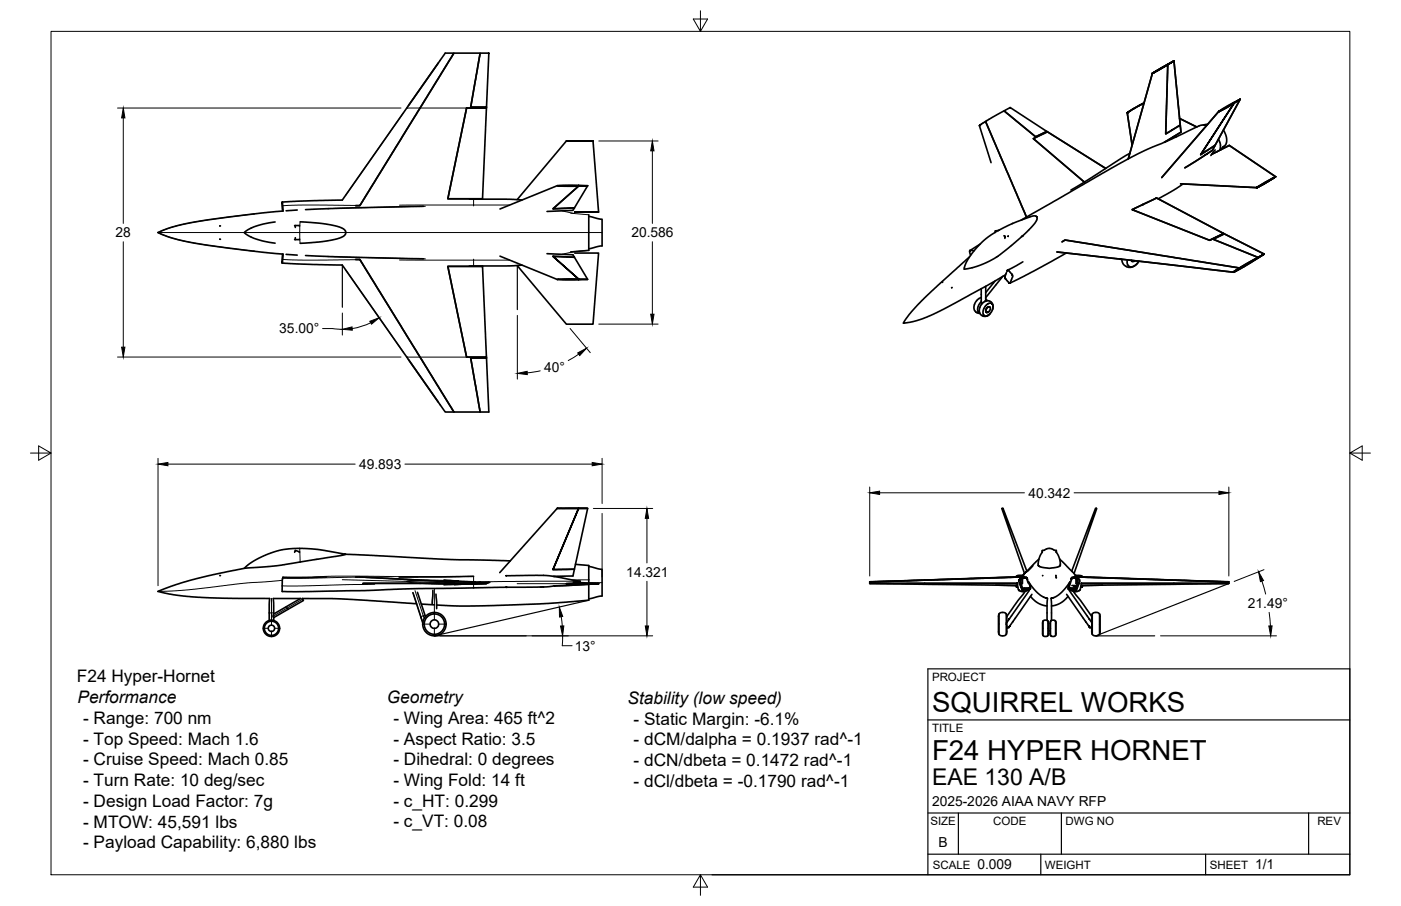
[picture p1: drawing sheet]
<svg xmlns="http://www.w3.org/2000/svg" width="432mm" height="279mm" viewBox="0 0 432 279" stroke-linecap="round" stroke-linejoin="round" font-family="sans-serif">
<!-- layer: Visible -->
<g fill="none" stroke="#000" stroke-width=".51">
<path d="M135.1 19.4l-9.2 13.2M148 16.4h2.7l-.8 16.6h-4.8zM359.7 19.9l2.1-1.1zM361.8 18.8l1.9 19.8-4.4 2.7 .6-21.3-4.7 2.6 4.7-2.6-.6 21.3 4.4-2.7 .3 2.2-5.1 3.1 5.1-3.1-2.2-22-6.6 3.8 6.6-3.8-6.6 3.8-7.5 26.4 7.5-26.4M143.8 33.3h6.1l-1.2 28h-10.7zM143.8 33.3h6.1v-.3h-4.8l2.9-16.6h-7.5a1.06 1.06 0 0 0-1.1 .8l-28.5 46.2h-1.3h1.3l.3-.4 28.7-46.6h-2.7l-31.7 45.3-18.5 .6M143.8 33.3l-5.8 28 10.7 .1M309.5 34.2l1.9-1 11.2 7.3-3.4 1.7zM347.8 34.5l-.4 .3M352 32.1l-4.1 2.4M352.3 31.9l-.2 .1M352.6 31.8l-5.2 3 1.5 10-1.5-10 5.2-3"/>
<path d="M363.6 36.5l5.3 2.7M371.9 38.7l-1.1-.2-1.2 .3-8.3 4-10.8 4.8-8 4.3-27.8 16M372.3 38.3l-1.5 .2M375.6 34.4l6.6-3.8-7.7 14.2M375.7 34.3l4-2.4 .5-.2 .1 .1-4.7 2.6zM380.2 31.7l2-1.1-1.9 1.2zM380.3 31.8l-10.2 15.9 4.4-2.9-.8 1.6-8.5 5.4 8.5-5.4 .8-1.6-4.4 2.9zM171.8 57.3l-17.7 7.2M174.6 43.5l-15.2 18.1M178.3 57.2l2.8 .1-2.8 .1zM181.1 57.3l-4.1 6.8-6.6 .3 7.9-7v-.2l-1.6-.1-5 .2 6.6 .1-7.9 7 6.6-.3-.4 .8-8 .3M182.8 43.5h-8.2h8.2l1.7 21.9h-7.4h7.4"/>
<path d="M322.8 40.6l18 11.3-18-11.3-4.3 2.2 15.7 13.3 .3-.1-.3 .1-15.7-13.3 4.3-2.2-.2-.1-3.4 1.7-9.7-8-5.3 2.9a.63 .63 0 0 0-.4 .6 .63 .63 0 0 0 .3 .6l12.3 28.6-12.6-29.5-1.9 1.4 3.6 11.4M348.2 47.3l-18.1 11.3M362.5 42.2l-1.1 .1M364.6 56.7l-2.9 2-4.7 2.6M373.4 47.6l5.5-2.7zM374.5 44.8l7.7-14.2-3.8 2.4-2.8 1.4-17.5 20.4M374.5 46.2l-1.3 1.8M375.5 42.9l.7 1.7-.3 1.7M377.1 40.1l.8 1.9 .2 1.8-.5 1-1.4 1.4M378.9 44.9l14.3 9.6-5.8 3.4 5.8-3.4M378.9 44.9l14.3 9.6M393.2 54.5l-5.8 3.4 5.8-3.4-5.8 3.4-23.5-1.2"/>
<path d="M67.8 73.7l.1 .1M67.9 69.7h-.1M84.8 68.5a16.8 16.8 0 0 0-9.5 3.2 2.83 2.83 0 0 0 2.1 1.4 25.3 25.3 0 0 0 7.4 1.9M87 62.8v-.5l.2 2.8-12.2 1.3-14.5 2-7.4 1.6-4.4 1.7 4.4 1.7 7.4 1.7 14.5 2 12.2 1.3-.2 2.7v-.5M87 62.8l.1 2.3M87 62.8h.1M87.1 78.4l-.1 2.2M88.2 78.4l3.4 .3M90.8 69.6h.2v.5M91 69.6l1.3 .1M91 73.3v.6h-.2M91.6 64.8l-3.4 .2"/>
<path d="M92.3 73.8l-1.3 .1M92.5 68.4l5.6 .4 4.6 .7 2.7 .8 .9 .7 .3 .5-.2 .8-.5 .6-2.7 .9-4.7 .8-6 .4M94.2 78.8l36.3 1M130.5 63.6l-36.3 1M144.6 61.4h11.7l4.6 .3M154.1 79l17.7 7.2M168.6 78.2l8 .4 .4 .7-6.6-.2 7.9 6.9-7.9-6.9 6.6 .2 4.1 6.9M177.1 78h7.4l-1.7 22h-8.2l-15.2-18.1M181.5 66.2v11l-5.6 .5M181.5 66.7l4.1 .9v8.2l-4.1 .9M298.8 79.3l-14.9 13.6-3.5 3.9-2 2.9 4.5-.9 5.6-2.3 14.9-8 6.5-3.8M300.2 77.3h-1.3l.2 1.5"/>
<path d="M302 75.3l-3 2M307.2 71.4l-.4-.2-.2 .5M307.5 71.2l4.5-2.3 5.6-2.1 1.4-.2 .6 .4v.7l-.6 1.1-2.7 2.9-8.7 7.3-5.2 2.7-2.8 .9-2.4 .4 .2-1.1 .7-1.6 2.5-3.4 3.1-3.2 3.2-2.2M307.7 71.1h.1M307.7 71.1l-.9 .1M309.4 72.7l.4 .2-.1 .6M310.7 72.7v.2M312.1 68.9l-.1 .1M325.8 77.7l54.3 6.2M327.3 74.6l1-.6 53 8.5a.42 .42 0 0 1 .5 0 .42 .42 0 0 1 .1 .6l-1.8 .8 1.9-1.3-53.7-8.6zM328.6 78l-10.2 5.7-7.1 3.6M345.1 79.9h.4"/>
<path d="M345.8 80l.4 1.5 1.5 .9 1.7-.2 1.2-1.1M348.9 64.6l7.5-3.6 20.7 11-4.3 2.1zM348.9 64.6l7.6-3.5 20.6 10.9-4.3 2.1zM372.8 74.1l4.3-2.1 .2 .1-3.4 1.7 13.8 5.6-.9 .7-4.8 2.9v-.4l5.7-3.2M377.1 72l12.5 6.4-5.3 3.3-4.2 2.2 3.8-2.4 5.7-3.1-9.5 5.5M387.7 79.4l1.9-1-1.9 1.2zM389.6 78.4l-12.3-6.3-3.4 1.7 13.8 5.6M87 80.6h.1M87 81.1l18.5 .6 31.7 45.4h2.7l-28.7-46.6-.3-.5h-1.3h1.3l.3 .5 28.7 46.6h8.1l-2.9-16.7h4.8v-.3h-6.1l-5.8-28 10.7-.1M138 82.1h10.7l1.2 28h-6.1zM160.9 81.8l-4.6 .2h-11.7M171.7 86.2l6.6-.2v.3h-1.6z"/>
<path d="M178.3 86l2.8 .2-2.8 .1zM290.6 87l-.2 .1M293.5 88.6l-.2 .1M302.4 89l.1 4.9M302.4 91.8l-.6 .2-.9 .8-.7 1.7v.9l.4 .7 .7 .4 .7 .1M302.5 93l-.7 .9-.5 1.2 .1 .9 .5 .5M303.8 92.8l-.8 .5-.8 1-.4 1.2 .1 1 .6 .7 .8 .4 .9-.1 1-.8M303.8 92.6l.3 .2M303.8 88.3v4.5M303.8 92.8l.8-.1 .8 .4 .5 .6 .2 .8M303.8 92.2l.4 .5M303.9 94.1l.8-.5 .8-.1 .5 .5v.9l-.8 1.8-.9 .7-.7 .1-.5-.4-.1-1 .2-.9z"/>
<path d="M304.2 95l.7-.4 .3 .4-.3 .9-.5 .5-.5-.3zM305 94.7h-.5l-.6 .6-.1 .7 .3 .4M306.1 94.5l-.2 1M306.7 86.7l-2.9 3.5M309.1 85.2l-5.3 6.6M310.3 83.7l.2-.4 .3 .1 1.3 1.6-.8 2.3-.4-.1-1.2-1.6 .5-1.5M315.3 80.8l-4.7 2.5M347.4 80.1l.1 1.5 .9 .7 1.4-.4 1.2-1.3M348.7 80.3l.3 .3M348.7 80.3l.4 .4 .7-.3M125.9 110.9l9.2 13.1M145.1 110.4h4.8l.8 16.7h-2.7z"/>
<path d="M171.7 156.8l6.6-.1zM171.7 156.8l-17.7 19.8M178.3 156.7l2.8 .1zM181.1 156.8l-4.1 18.7-6.6 .1 7.9-18.8-7.9 18.8 6.6-.1-.4 2.1-6.1 .1M67.9 177.5h-.1M75.3 175.3l1.7-1.5 2.9-1.8 4.2-1.7 3.3-.8 3.9-.4 4.6 .1 3.5 .5 7.2 1.2-20 3.4-10.6 .9-4 .7-13.6 3.1-5.8 1.8-3.9 1.6 5 1.1 7.4 .7 7.9 .3 14.1 .1-.1 6.7M92.3 170.2l-1.3-.5-.2 .6M92.3 170.2l-.1 .1M100.7 177.9l-13.5 .1-.2 4.4 25.3-.3 17-.6 38.2-.5M106.6 170.9l32.6 1.7 18.1 .4M109.6 178l30.3 1.5zM129.5 179.9h-17.6"/>
<path d="M136.8 178.9l4.5 .3M137.2 179.7l2.7-.2v.4zM138.5 179.1l8.1 .4M139.9 179.7v.2h-10.4M141.3 179.2l-1.3-.1 1.3 .1M146 177.7l-23 .2M148 179.5v.2l2.7-.1-.8 .3-4.8 .2 2.8-.4-2.8 .4 4.8-.2M148 179.5l2.7 .1M148 179.5v.2l-5.1 .2h-13.4M148 179.5l-6.4-.1-1.7 .1v.2M149.9 179.9l-9.9 .3M156 177.5h12.3l10.5 1.7"/>
<path d="M174.6 180l4.3-.2 3.9 .2-4.9 .2zM176.7 179.5l7.8 .5M177.4 174l4.1 .4v5.4M178.8 179.3l-2 .2M181.5 174.7l4.1 .9v8.2l-4.1 .9M268.1 179.4l16.9-.5zM268.1 179.9l45.2 .6M285 179.9h28.5M285 179.9h-16.9M285 178.9l-16.7 .6h-.2v.4M314.2 179.9l.1 .1M314.3 177.5h-.8h1.4"/>
<path d="M314.3 179.6v.3v-.3M315 178.4l-.7 .2M315 178.4l1-.3 .4 .3M315.1 178.4v1.5h-.4M315.1 178l-30.1 .9M315.3 177.5h-.4h.4M315.3 177.4l-1.8 .1-.4 .4M315.6 177.8l-30.6 1.1M315.8 178.2l-1 .3-.2 .4 .5 2.5 .6 .3 1.6-.5M315.8 177.9h-.5M316.2 178.2l-.5 .1M316.4 178.4l.5 1.4"/>
<path d="M316.5 176.1l-7.4-19.4-.2 .1 6.9 20.1M316.8 178.8l-.3-.6-.5-.2-1.6 .6-.4 .3 1.2 3.4 .5 .1 1.8-.8 .1-.5-.7-1.8M317 179.4l1.5 2.1 1.5 1.5 1.5 1.1 1.3 .4-.1 6.8 .4 .8-.1 3.9M317.3 179.8l.2 1M318.3 174.5l-1.7 1.8M320.2 172.4l-4.2 4.2-.8 1.1 1.3-1.6M321.2 170.3l-1 2-.2 2 .8 .6 2.5 .4 2.5-.4 1-.6-.2-2-1-2M321.2 170.3l.1-.6 1.9-.6 2.3 .6 .1 .6M321.2 169.9v.4M321.4 177.5h-.1M325.4 177.5l.1 .6M325.6 169.9v.4"/>
<path d="M325.6 178v.2M326.6 172.4l4.2 4.2 .8 1.1M329.5 179.8l-.2 1M329.8 179.4l-1.5 2.1-1.5 1.5-1.5 1.1-1.3 .4 .1 6.8-.4 .8 .1 3.9M330 178.8l.4-.7 .4-.1 1.6 .6 .4 .3-1.2 3.4-.5 .1-1.9-.8v-.5l.6-1.8M330.3 176.1l7.4-19.4 .2 .1-6.9 20.1M330.6 178.2l.5 .1M330.6 178.2h.3M331 178.2l1 .3 .2 .4-.5 2.5-.6 .3-1.6-.5M331 177.9h.5M331.2 177.8l47.5 1.6-47-1.5 47 1.6v.4h-16.9M331.4 177.4l1.8 .1 .5 .4"/>
<path d="M331.7 178.4v1.5M331.7 179.9h.3M331.7 178.4l-.7-.3-.6 .2-.9 3.2M331.7 178.4l.8 .2M331.8 177.5h-.3h.4M332.5 179.6v.3v-.3M332.5 179.9h.1M333.3 179.7l-.3 2-.4 .5-1.2 .3-1.9-.7M361.8 179.9h-28.5M361.8 179.9h16.9l-45.2 .6M81.2 193.8h.3M83.7 191.2v.4a2.49 2.49 0 0 1 2.3 2.2h.2"/>
<path d="M83.7 191.6a2.27 2.27 0 0 0-2.2 2.2 2.27 2.27 0 0 0 2.2 2.3v.2M83.7 191.2a2.49 2.49 0 0 1 2.5 2.6M83.7 191.2a2.51 2.51 0 0 0-2.6 2.5 2.51 2.51 0 0 0 2.5 2.6 2.51 2.51 0 0 0 2.6-2.5M84.3 189.4l8.3-4.8h-8.4l.1 4.8-.1 .7 .1 .4M84.3 190.5v.8M85.9 193.8a2.2 2.2 0 0 1-2.2 2.2M127.3 182.8l3 9.3M128.4 186.2l-23.5-1.5-11.8-.1 .4 .6-9.2 5.3M128.7 182.7l2.4 7.5M129.9 186.3l4 .2M130.3 192.5h.4a3.2 3.2 0 0 0 3.2 3.1v.5M130.3 192.5a3.6 3.6 0 0 0 3.6 3.6 3.6 3.6 0 0 0 3.6-3.6"/>
<path d="M130.3 192.5a3.6 3.6 0 0 1 3.6-3.6 3.6 3.6 0 0 1 3.6 3.6M133.4 182.1l-.2 4.3M133.9 188.9v.4a3.2 3.2 0 0 0-3.2 3.2M133.9 189.3a3.2 3.2 0 0 1 3.1 3.2M134.4 183.2l.2 3.4M134.6 186.6v1.1M137.5 192.5h-.5a3.2 3.2 0 0 1-3.1 3.1M140 180.2l-3.2 .1M145.9 180l-5.9 .2M167.5 181h-1M170.8 180.7l-3.3 .3M171 180.7h-.1"/>
<path d="M174.6 180l3.5 .2 4.7-.2M181.5 180.2v4.5a.61 .61 0 0 1-.9 .5l-11.7 .9-16.2 .6-11.2 .2-6.9-.3M182.8 180h1.7zM184.5 180l-13.6 .7M306.9 180.4l6.2 .2M307.9 189.3v6.3M310.2 189.3l.1 .8M313.1 180.5l.2 .5 .4 .1M313.6 180.3l-.1-.6 .1 .6M313.6 180.3l.2 1.5 .7 .5 1 .2 1.8-.7M314.9 181.6h.3M314.9 181.1h-.2h.2"/>
<path d="M315.1 181.3h1.7M315.7 181.9l-.7 .2M316.1 182.3l-5.8 7.8v1.9M316.5 181.5l-1.2 .1M317.2 181.6l-1.1 .3M317.2 182.1l-7 9.9 .1 3.2-.2 .5-.6 .4-1-.1-.6-.4v-6.3l.8-.4h.8l.7 .4v6.3M317.2 181.4l-.3 .2h-1M317.3 181.2h.1M317.3 180.3h.1M317.6 183.9l2.4 2.1 2.7 .9M318.1 183.3l-7.2 10.3-.6-.2M321.4 191.6v4.4"/>
<path d="M322.7 191.3l-.7-.1-.6 .4v4.4l.5 .3h.7l.4-.3v-4.4M323.1 194.5h.6M324.1 191.3h.8l.5 .4v4.3M325.4 191.6v4.4l-.6 .3h-.6l-.4-.3v-4.4M328.7 183.3l7.2 10.3 .6-.2M329.2 183.9l-2.4 2.1-2.7 .9M329.5 180.3h.1M329.6 182.1l6.9 9.9v3.2l.2 .5 .6 .4 1-.1 .6-.4v-6.3l-.8-.4h-.8l-.7 .4v6.3M329.9 181.3l1.7 .2M330.1 181.8l-.6-.3 .4 .3 1.9 .3M330.3 181.5l1.1 .1M330.7 182.3l5.8 7.8v1.9"/>
<path d="M330.9 181h.9M331 180.8h1.1M331.9 180.6h.1M331.9 181.5h.1M332.3 180.6h-1.9M333.7 180.5l-.2 .5-.4 .1M336.6 189.3l-.1 .8M338.9 189.3v6.3M339.9 180.4l-6.2 .2"/>
<circle cx="83.7" cy="193.8" r=".98"/>
<circle cx="133.9" cy="192.5" r="1.32"/>
</g>
<!-- layer: Visible Narrow -->
<g fill="none" stroke="#000" stroke-width=".31">
<path d="M124.4 34.7l-17.9 25.6M125.4 33.3h18.4M125.4 33.3h.1M48.7 71.7l3.9 1.6 5.5 1.3 8.7 1.4 11.5 1.5M78.3 66l-11.5 1.4-8.7 1.4-5.5 1.4-3.9 1.5M87.1 78.6h.1M87.1 80l6.1 .2 16.3-.1M87.2 64.8h-.1M92.5 68.4l-.1 2.6a.59 .59 0 0 1-.2 .7 .59 .59 0 0 1-.7 0h-42.8M101.1 79.1l30 .7M109.5 63.4l-16.3-.2-6.1 .3M131.1 63.6l-30 .7"/>
<path d="M146 61.4v1.8l-22.9 .1M146 79.9v.3M157.1 63.2h-11.1v.3M173.3 65l3.7 .8M175.9 65.7l5.6 .5M177 77.6l-3.7 .8M181.5 77.2l-5.6 .5M185.6 71.7h-93.2l.1 3.3M106.5 83.2l17.9 25.5M123.1 80.2h22.9M146 80.2v1.8M157.1 80.2h-11.1"/>
<path d="M125.4 110.1h18.4M125.4 110.1h.1M87 179l-11.8 .9-17 2-9.5 .5M92.4 169.1l.1 4.2M105.5 178.8l19.9 .5 1.8-.3 4.2-.1 7.1 .2M109.5 178l-22.4 .3M123.1 177.9l22.9-.2v1.8M128.8 177.9l-25.4-.2-7.2 .3M150.7 179.6l-13.5 .1-11.8-.4 2.3 .4 5.4 .4h10.7M178.9 179.2l-31.7 .3M181.5 178.8h-5.2M181.5 179.7h4.1"/>
<path d="M81.5 193.8h1.2M83 189h.7v2.2M83.7 184.5v4.5h.6M83.7 191.6v1.2M83.7 194.7v1.3M84.6 193.8h1.3M88.8 187.9l-.3-.4-4.3 2.5M93.3 184.8l-4.8 2.7-.2-.4M115.5 180.2l-28.5 .5M127.3 182.7l2.5 7.8M127.9 182.1l2.6 7.8 .6 .1M130.7 190.8l-.2-.9-.7 .3 .5 1.8"/>
<path d="M130.7 192.5h1.9M133.9 181.6v7.3M133.9 193.8v1.8M133.9 189.3v1.9M135.2 192.5h1.8M146 180v1.3M159.4 180h23.4"/>
</g>
<!-- layer: Visible -->
<g fill="#000">
<circle cx="301.9" cy="38.8" r=".25"/>
<circle cx="347.4" cy="34.8" r=".25"/>
<circle cx="150.7" cy="179.6" r=".25"/>
<circle cx="156" cy="181.1" r=".25"/>
</g>
<!-- layer: Border -->
<path d="M15.7 9.7h400.3v260.1h-400.3zM215.9 3.3v6.4l-2.2-3.8h4.4l-2.2 3.8M9.4 139.7h6.3l-3.8-2.2v4.4l3.8-2.2M416 139.7l3.8 2.2v-4.4l-3.8 2.2h6.4M215.9 269.8l2.2 3.8h-4.4l2.2-3.8v6.3" fill="none" stroke="#000" stroke-width=".31"/>
<!-- layer: Sketch1 -->
<path d="M378.7 180l-40.9 16.1h18.1" fill="none" stroke="#000" stroke-width=".36"/>
<!-- layer: FD_Dimensions -->
<g fill="none" stroke="#000" stroke-width=".31">
<path d="M36.2 33.3h87.4M38 36.4v32.5M184.6 43.5h18.2M201.1 46.5v22.4M38 74.5v32.6M201.1 74.5v22.4M105.5 96.5v6.8M114.3 99.5l-2.8 1.1-2.9 .7M159.4 97.3v19.6M184.6 99.9h18.2M36.2 110.1h87.4M99.4 101.3l6.1 .3"/>
<path d="M166.5 114.4l-4 .6M175.7 101.3l6.2 7.5M178.4 109.2l-3.3 2M48.7 141.4v39.2M51.8 143.1h57.7M124.8 143.1h57.7M182.9 156.8h18.3M185.6 141.4v13.9M185.6 158.3v19.6M199.4 159.9v13.7M268.1 150.2v27.4M271.1 152h44.6"/>
<path d="M331 152h44.7M378.7 150.2v27.4M199.4 179.3v13.7M388.9 179.2l1.2 4M389.6 175.7l-9.2 3.6M135.7 196.1h65.5M173 190.2l.3 2.8M173.4 196.1l-.1 3h3M357.7 196.1h35.7M391.2 188.9l.4 4.1"/>
</g>
<g fill="#000" stroke="#000" stroke-width=".31">
<path d="M38 33.3l.5 3.1h-1zM201.1 43.5l.5 3h-1zM114 99.1l2.9-1.1-2.4 2zM200.6 96.9h1l-.5 3zM37.5 107.1h1l-.5 3zM105.5 101.6l3-.8 .1 1zM159.4 115.1l3.1-.6v1zM178.1 108.8l2.7-1.4-2.1 2.2zM48.7 143.1l3.1-.5v1zM182.5 142.6l3.1 .5-3.1 .5zM199.4 156.8l.5 3.1h-1zM268.1 152l3-.5v1z"/>
<path d="M375.7 151.5l3 .5-3 .5zM387.9 176.3l1.5 2.7-.9 .4zM172.4 187.2l1 2.9-1 .2zM172.8 193.1l1-.1-.4 3.1zM198.9 193h1l-.5 3.1zM391.1 193h1l-.5 3.1z"/>
</g>
<!-- layer: Sketch2 -->
<path d="M181.5 185.1l-47.6 11h28.3" fill="none" stroke="#000" stroke-width=".36"/>
<!-- layer: Titleblock -->
<path d="M286 222h130M286 250.7h130M295.4 250.7v12.7M327.1 250.7v12.7M403.3 250.7v12.7M219.4 269.8h196.6v-63.5h-130v63.5M286 263.4h130M320.8 263.4v6.4M371.6 263.4v6.4" fill="none" stroke="#000" stroke-width=".36"/>
<!-- layer: Sketch3 -->
<path d="M105.5 81.7v13.1" fill="none" stroke="#000" stroke-width=".36"/>
<!-- layer: Sketch4 -->
<path d="M159.4 81.9v13.6" fill="none" stroke="#000" stroke-width=".36"/>
<g font-size="8.5">
<text x="287.3" y="219.5">SQUIRREL WORKS</text>
<text x="287.3" y="234.5">F24 HYPER HORNET</text>
</g>
<text font-size="7.1" x="287.3" y="242.1">EAE 130 A/B</text>
<g font-size="5.3">
<text x="23.7" y="210.4">F24 Hyper-Hornet</text>
<text x="23.9" y="216.9">Performance</text>
<text x="119.2" y="216.9">Geometry</text>
<text x="193.4" y="217">Stability (low speed)</text>
<text x="25.6" y="223.2">- Range: 700 nm</text>
<text x="121.2" y="223.3">- Wing Area: 465 ft^2</text>
<text x="195.3" y="223.4">- Static Margin: -6.1%</text>
<text x="25.6" y="229.6">- Top Speed: Mach 1.6</text>
<text x="121.2" y="229.7">- Aspect Ratio: 3.5</text>
<text x="195.3" y="229.8">- dCM/dalpha = 0.1937 rad^-1</text>
<text x="25.6" y="236.1">- Cruise Speed: Mach 0.85</text>
<text x="121.2" y="236">- Dihedral: 0 degrees</text>
<text x="195.3" y="236.3">- dCN/dbeta = 0.1472 rad^-1</text>
<text x="25.6" y="242.5">- Turn Rate: 10 deg/sec</text>
<text x="121.2" y="242.4">- Wing Fold: 14 ft</text>
<text x="195.3" y="242.7">- dCl/dbeta = -0.1790 rad^-1</text>
<text x="25.6" y="248.8">- Design Load Factor: 7g</text>
<text x="121.2" y="248.8">- c_HT: 0.299</text>
<text x="25.6" y="255.2">- MTOW: 45,591 lbs</text>
<text x="121.2" y="255.2">- c_VT: 0.08</text>
<text x="25.6" y="261.6">- Payload Capability: 6,880 lbs</text>
</g>
<g font-size="4.3">
<text x="35.6" y="73.2">28</text>
<text x="194.6" y="73.2">20.586</text>
<text x="86.1" y="102.8">35.00°</text>
<text x="167.7" y="114.6">40°</text>
<text x="110.7" y="144.6">49.893</text>
<text x="317" y="153.5">40.342</text>
<text x="193" y="177.9">14.321</text>
<text x="384.6" y="187.5">21.49°</text>
<text x="177.1" y="200.6">13°</text>
<text x="287.3" y="248.7">2025-2026 AIAA NAVY RFP</text>
<text x="289.3" y="261.2">B</text>
<text x="301.2" y="268.1">0.009</text>
<text x="386.8" y="268.1">1/1</text>
</g>
<g font-size="3.5">
<text x="287.3" y="210.1">PROJECT</text>
<text x="287.3" y="225.8">TITLE</text>
<text x="286.7" y="254.5">SIZE</text>
<text x="306.1" y="254.5">CODE</text>
<text x="328.4" y="254.5">DWG NO</text>
<text x="406" y="254.5">REV</text>
<text x="287.5" y="267.9">SCALE</text>
<text x="322.1" y="267.9">WEIGHT</text>
<text x="372.9" y="267.9">SHEET</text>
</g>
</svg>
